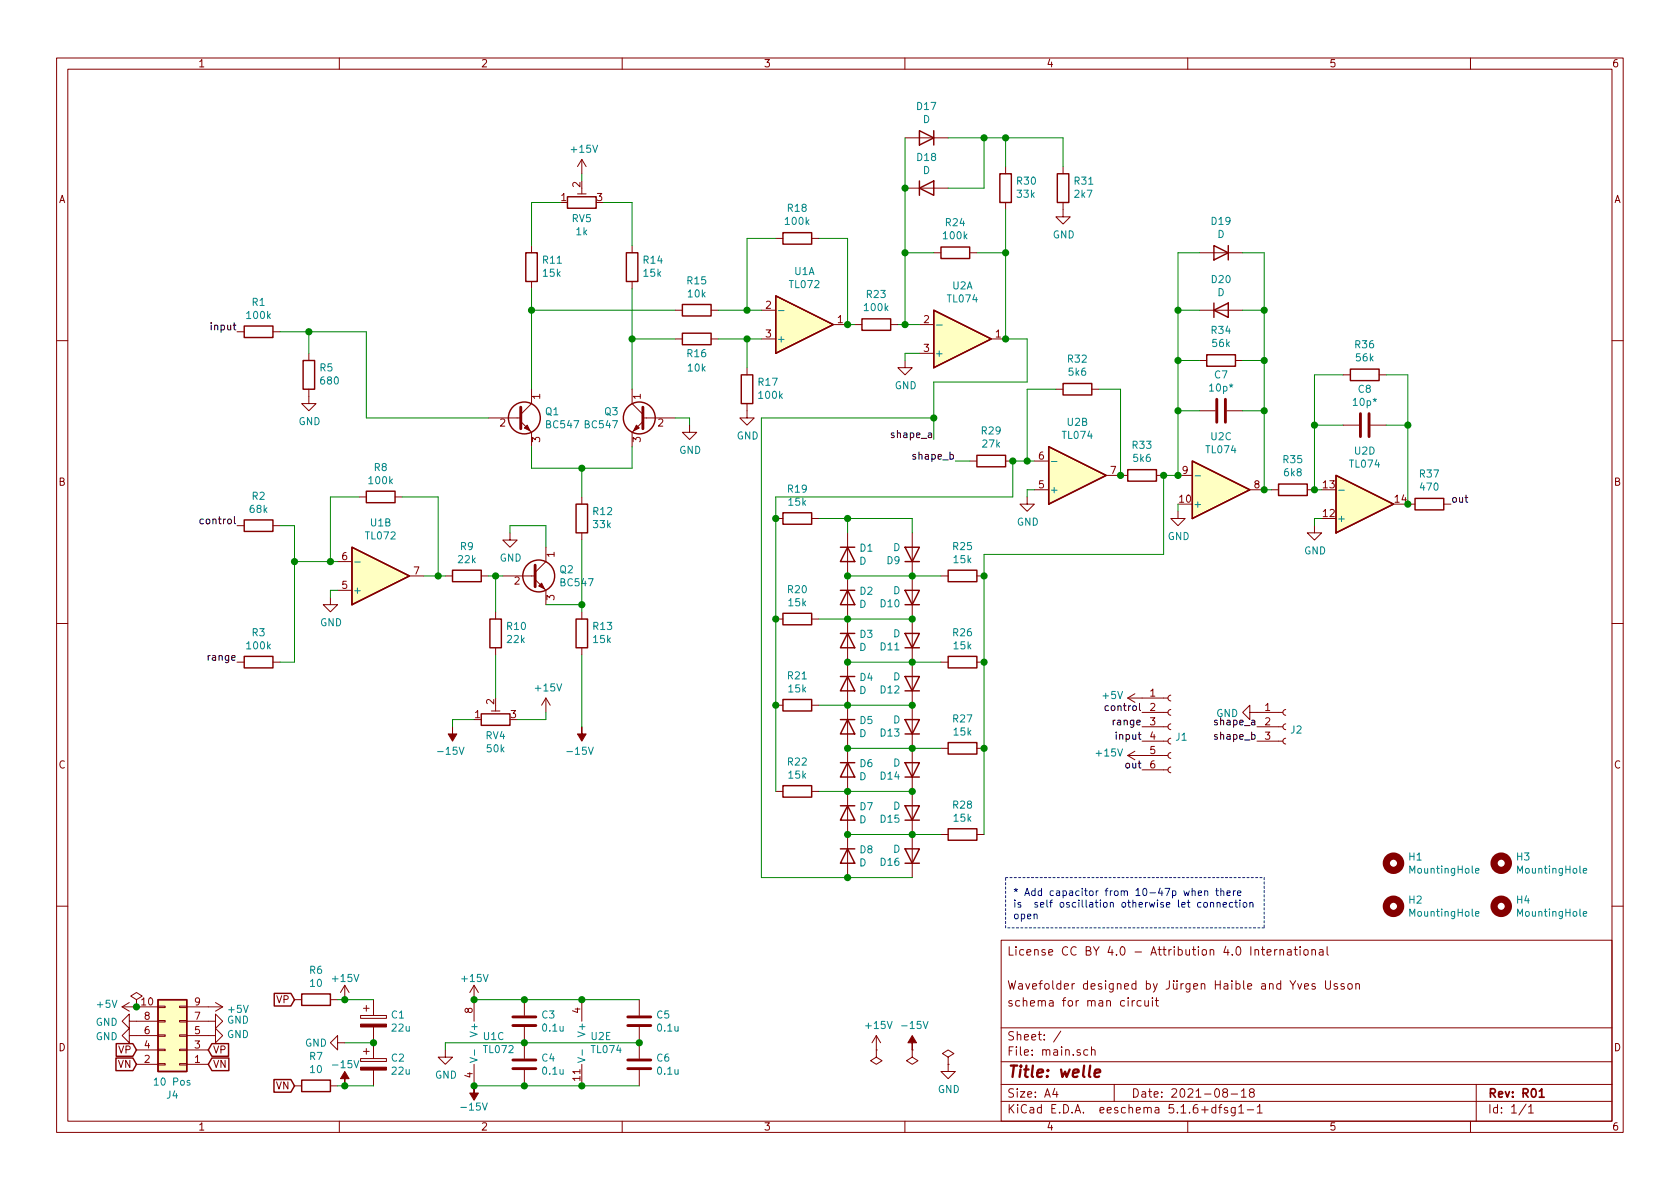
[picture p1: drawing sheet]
<svg xmlns="http://www.w3.org/2000/svg" width="297mm" height="210mm" viewBox="0 0 297 210" stroke-linecap="round" stroke-linejoin="round" font-family="sans-serif">
<g fill="none" stroke="#840000" stroke-width=".18">
<path d="M10 10.3h277v189.9h-277zM12 12.2h273v186.1h-273zM60 10.3v1.9M110 10.3v1.9M160 10.3v1.9M210 10.3v1.9M260 10.3v1.9M102.1 34.3h1.5M102.9 28.2v2.5M102.9 33.3v1M102.9 28.2l-.8 1.3M102.9 28.2l.7 1.3"/>
<path d="M160 33.3h7.6M160 24.4h7.6M177.8 29.5v1.2M177.8 35.8v1.3M188 35.8v2.5h1.2l-1.2 1.3-1.3-1.3h1.3M188 29.5v1.2M41.9 58.7h1.3M48.3 58.7h1.2M94 43.4v1.3M94 49.8v1.2M111.8 43.4v1.3M111.8 49.8v1.2"/>
<path d="M119.4 54.9h1.2M119.4 59.9h1.2M125.7 54.9h1.3M125.7 59.9h1.3M134.6 54.9h2.6M134.6 59.9h2.6M137.2 42.2h1.2M143.5 42.2h1.3M147.3 57.4h2.6M151.1 57.4h1.3M157.5 57.4h1.2M162.6 57.4h2.5"/>
<path d="M165.1 44.7h1.3M171.4 44.7h1.3M175.3 59.9h2.5M212.1 44.7h7.6M212.1 54.9h7.6M10 60.2h2M54.6 68.8v2.6h1.3l-1.3 1.2-1.3-1.2h1.3M54.6 62.5v1.2M86.4 73.9h5.7M92.1 74.5l1.9 1.9v2.6M94 68.8v2.6l-1.9 1.9M111.8 68.8v2.6l1.9 1.9"/>
<path d="M113.7 74.5l-1.9 1.9v2.6M113.7 73.9h5.7M121.9 75.2v1.2h1.3l-1.3 1.3-1.3-1.3h1.3M132.1 71.4v2.5h1.2l-1.2 1.3-1.3-1.3h1.3M132.1 65v1.3M160 63.7v1.3h1.3l-1.3 1.3-1.3-1.3h1.3M162.6 62.5h2.5M186.7 68.8h1.3M193 68.8h1.3M212.1 63.7h1.3M212.1 72.6h2.8M216.9 72.6h2.8"/>
<path d="M218.4 63.7h1.3M237.5 66.3h1.3M237.5 75.2h2.8M242.3 75.2h2.8M243.8 66.3h1.3M285 60.2h2M41.9 93h1.3M48.3 93h1.2M59.7 99.3h2.5M63.5 87.9h1.3M69.8 87.9h1.3M90.2 94.2v1.3h1.2l-1.2 1.3-1.3-1.3h1.3"/>
<path d="M96.5 96.8v2.5l-1.9 1.9M102.9 87.9v1.2M102.9 94.2v1.3M137.2 91.7h1.2M143.5 91.7h1.3M149.9 94.2v61M161.3 94.2v61M171.4 81.5h1.3M177.8 81.5h1.3M181.6 87.9v1.2h1.3l-1.3 1.3-1.3-1.3h1.3M182.9 86.6h2.5M182.9 81.5h2.5"/>
<path d="M195.6 84.1h3.8M204.5 84.1h1.2M208.3 90.4v1.3h1.2l-1.2 1.3-1.3-1.3h1.3M208.3 84.1h2.5M221 86.6h2.5M224.8 86.6h1.3M231.1 86.6h1.3M232.4 93v1.2h1.3l-1.3 1.3-1.3-1.3h1.3M248.9 89.1h1.3M255.3 89.1h1.2M10 110.3h2M41.9 117.1h1.3"/>
<path d="M48.3 117.1h1.2M58.4 105.7v1.2h1.3l-1.3 1.3-1.3-1.3h1.3M59.7 104.4h2.5M72.4 101.8h2.5M78.7 101.8h1.3M85.1 101.8h1.3M87.6 108.2v1.3M87.6 114.5v1.3M88.9 101.8h5.7M94.6 102.5l1.9 1.9v2.5M102.9 108.2v1.3M102.9 114.5v1.3"/>
<path d="M137.2 109.5h1.2M143.5 109.5h1.3M166.4 101.8h1.2M166.4 117.1h1.2M172.7 101.8h1.3M172.7 117.1h1.3M285 110.3h2M86.9 125.7h1.5M87.6 124.7v1M96.5 123.4l-.7 1.3M96.5 123.4v2.6M96.5 123.4l.8 1.3"/>
<path d="M137.2 124.7h1.2M137.2 139.9h1.2M143.5 124.7h1.3M143.5 139.9h1.3M166.4 132.3h1.2M172.7 132.3h1.3M199.4 123.4l1.3 .8M199.4 123.4h7.1M199.4 133.6h7.1M199.4 133.6l1.3 .8M200.7 122.7l-1.3 .7M200.7 132.8l-1.3 .8"/>
<path d="M201.9 136.1h4.6M201.9 131.1h4.6M201.9 128.5h4.6M201.9 126h4.6M207 135.6l-.3 .1-.2 .4 .1 .3 .4 .2M207 133.1l-.3 .1-.2 .3 .1 .4 .4 .2M207 130.6l-.3 .1-.2 .3 .1 .4 .4 .2M207 128l-.3 .1-.2 .3 .1 .4 .4 .2M207 125.5l-.3 .1-.2 .3 .1 .4 .4 .2M207 122.9l-.3 .1-.2 .4 .1 .3 .4 .2M221 126v-1.3l-1.3 1.3 1.3 1.2v-1.2h5.8M222.2 131.1h4.6"/>
<path d="M222.2 128.5h4.6M227.3 130.6l-.3 .1-.2 .3 .1 .4 .4 .2M227.3 128l-.3 .1-.2 .3 .1 .4 .4 .2M227.3 125.5l-.3 .1-.2 .3 .1 .4 .4 .2M166.4 147.6h1.2M172.7 147.6h1.3M10 160.2h2M21.6 178h6.3M21.6 178l1.3 .8M22.9 177.3l-1.3 .7M24.1 176.8l1-.7-1-.6-1 .6 1 .7v1.2M24.1 178h.1"/>
<path d="M27.9 177.9h1.3v.3h-1.3zM31.7 177.9h1.3v.3h-1.3zM33 178h6.4M38.1 177.3l1.3 .7M39.4 178l-1.3 .8M52.1 176.8h1.2M58.4 176.8h1.3M61 174.2l-.8 1.3M61 174.2v2.6M61 174.2l.7 1.3M63.8 179.6h4.5v.5h-4.5zM64.3 178.3h1"/>
<path d="M64.8 177.8v1M66 176.8v2.8M83.8 174.2v6.4M83.8 174.2l-.7 1.3M83.8 174.2l.8 1.3M92.7 176.8v2.8M102.9 176.8v3.8M113 176.8v2.8M177 166.3h108v32h-108zM200.2 176.9v1M200.6 176.9l-.4 .3M201.8 177l-.5-.1-.3 .3 .1 .6 .2 .1 .5-.1"/>
<path d="M202.4 176.9l.1 .9 .3 .1 .2-.1M203 176.9v1M203.8 176.4v.2M203.8 176.9v1M204.3 176.9h.5M204.5 176.4v1.3l.3 .2M223 167.9h.6M223.2 167.4v1.3l.4 .2M224 168.4l.7-.1v-.3l-.5-.1-.2 .2 .1 .7h.6M225.4 167.9v1M225.8 167.9l-.4 .3M226.3 168l.2-.1 .4 .1v.9"/>
<path d="M226.3 167.9v1M227.7 168h.5l.1 .9M228.3 168.3h-.5l-.2 .2 .2 .4 .5-.1M228.8 167.9h.6M229 167.4v1.3l.4 .2M229.9 167.4v.2M229.9 167.9v1M230.6 168l.2-.1 .4 .1v.8l-.2 .1-.4-.1zM230.7 174.4l.7-.1-.1-.3-.4-.1-.2 .2v.7h.6M232 168l.2-.1 .3 .1 .1 .9M232 167.9v1M232.5 174l-.3-.1-.2 .2v.3l.5 .1v.3h-.5"/>
<path d="M233.3 168h.6v.9M233.9 168.3h-.4l-.3 .2 .3 .4 .4-.1M234.4 173.4v1.2l.2 .3h.3l.3-.3v-1.2M234.6 167.4v1.3l.3 .2M236.4 174a.37 .37 0 0 0-.5 .1v.3l.5 .1 .1 .1-.2 .3-.4-.1M237.6 174l-.3-.1-.2 .2 .1 .3 .4 .1v.3h-.5M238.4 174.1l.2-.2 .4 .2v.7l-.2 .1-.4-.1zM239.7 174.1l.2-.2 .4 .1 .1 .9M239.7 173.9v1M285 160.2h2M22.9 183.1v-1.2l-1.3 1.2 1.3 1.3v-1.3h5M22.9 180.6v-1.3l-1.3 1.3 1.3 1.3v-1.3h5"/>
<path d="M24.1 188.2h3.8M24.1 185.7h3.8M27.9 180.5h1.3v.2h-1.3zM27.9 185.5h1.3v.3h-1.3zM27.9 188.1h1.3v.2h-1.3zM27.9 183h1.3v.3h-1.3zM31.7 180.5h1.3v.2h-1.3zM31.7 185.5h1.3v.3h-1.3zM31.7 188.1h1.3v.2h-1.3zM31.7 183h1.3v.3h-1.3zM33 183.1h5.1v-1.2l1.3 1.2-1.3 1.3v-1.3M33 180.6h5.1v-1.3l1.3 1.3-1.3 1.3v-1.3"/>
<path d="M33 188.2h3.8M33 185.7h3.8M52.1 192h1.2M58.4 192h1.3M59.7 184.4v-1.3l-1.3 1.3 1.3 1.3v-1.3h1.3M60 198.3v1.9M63.8 187.2h4.5v.5h-4.5zM64.3 185.9h1M64.8 185.4v1M66 181.6v5.6M66 189.2v2.8M78.7 185.7v1.2h1.3l-1.3 1.3-1.2-1.3h1.2"/>
<path d="M83.8 188.2v3.8M92.7 181.6v5.6M92.7 189.2v2.8M102.9 188.2v3.8M110 198.3v1.9M113 181.6v5.6M113 189.2v2.8M154.9 185.7v1.2l1.1 .7-1.1 .6-1-.6 1-.7M154.9 185.7h.1M154.9 183.1l-.7 1.3M154.9 183.1v2.6M154.9 183.1l.8 1.3"/>
<path d="M160 198.3v1.9M161.3 185.7v1.2l1 .7-1 .6-1-.6 1-.7M161.3 185.7h.1M167.6 186.9l1.1-.6-1.1-.6-1 .6 1 .6v1.3M167.6 188.2h.1M167.6 188.2v1.3h1.3l-1.3 1.2-1.2-1.2h1.2M177 194.8h108M177 191.8h108M177 187.8h108M177 181.8h108M186.5 192.5l-.4 1h1M186.8 193v1"/>
<path d="M187.6 182.3l-1.3 2M192.3 185.7l-.4-.1-.3 .3 .1 .6 .2 .1 .4-.1M193 185.7l.2-.1 .3 .1 .1 .9M193 185.1v1.5M197 191.8v3M210 198.3v1.9M215 195.9l-.5-.1-.3 .3 .1 .6 .2 .1 .5-.1M215 195.3v1.5M215.5 195.8h.5M216 195.3l-.3 .2v1.3M216.5 193.2l-.3-.3 .1-.2a.48 .48 0 0 1 .6-.1l.1 .2-.1 .3-.6 .1a.48 .48 0 0 0 0 .7l.2 .1 .5-.1v-.4l-.2-.3M217 195.9l-.3-.1-.2 .2v.3l.5 .1v.3h-.5"/>
<path d="M217.7 193.5h1.1M218.4 195.8v1.2l-.3 .3h-.3M218.4 195.9l-.4-.1-.3 .3 .1 .6h.6M219 195.8l.5-.5v1.5M219 196.8h.9M219.5 193l.4-.5v1.5M219.5 194h.8M220.5 196.3h1.2M221.2 193.2l-.3-.3 .1-.2 .2-.2 .4 .1 .2 .2-.1 .2-.6 .2a.48 .48 0 0 0-.1 .7l.2 .1 .5-.1a.48 .48 0 0 0-.1-.7h-.1M222.3 195.8l.4-.5v1.5M222.3 196.8h.9M260 198.3v1.9"/>
<path d="M261 191.8v6.5M269.8 195.2l-1.2 2M270.3 195.8l.4-.5v1.5M270.3 196.8h.8"/>
</g>
<path d="M272.2 193l.4-.5v1.5M272.2 194h.8" fill="none" stroke="#840000" stroke-width=".3"/>
<path d="M193.5 189.8l1-.2v-.4h-.8l-.2 1 .3 .2 .5-.1" fill="none" stroke="#840000" stroke-width=".41"/>
<g fill="none" stroke="#840000" stroke-width=".25">
<path d="M100.3 34.8h5.1v2h-5.1zM162.6 33.3l2.5-1.3v2.5zM162.6 23.1l2.5 1.3-2.5 1.2zM162.6 32v2.5M165.1 23.1v2.5M176.8 30.7h2v5.1h-2zM186.9 30.7h2.1v5.1h-2.1zM43.2 57.7h5.1v2h-5.1zM93 44.7h2v5.1h-2zM110.7 44.7h2.1v5.1h-2.1zM120.6 53.8h5.1v2.1h-5.1zM120.6 58.9h5.1v2.1h-5.1z"/>
<path d="M137.2 52.3l10.1 5.1-10.1 5.1zM138.4 41.1h5.1v2.1h-5.1zM152.4 56.4h5.1v2h-5.1zM165.1 54.9l10.2 5-10.2 5.1zM166.4 43.7h5v2h-5zM214.6 43.4l2.6 1.3-2.6 1.3zM214.6 54.9l2.6-1.3v2.5zM214.6 53.6v2.5M217.2 43.4v2.6M53.6 63.7h2v5.1h-2zM131.1 66.3h2v5.1h-2zM185.4 79l10.2 5.1-10.2 5z"/>
<path d="M188 67.8h5v2h-5zM213.4 62.7h5v2.1h-5zM238.8 65.3h5v2h-5zM43.2 91.9h5.1v2.1h-5.1zM62.2 96.8l10.2 5-10.2 5.1zM64.8 86.9h5v2h-5zM101.9 89.1h2v5.1h-2zM138.4 90.7h5.1v2h-5.1zM148.6 96.8h2.5M149.9 96.8l1.2 2.5h-2.5zM160 96.8h2.6l-1.3 2.5zM160 99.3h2.6"/>
<path d="M172.7 80.5h5.1v2h-5.1zM199.4 83.1h5.1v2h-5.1zM210.8 81.5l10.2 5.1-10.2 5.1zM226.1 85.6h5v2h-5zM236.2 84.1l10.2 5-10.2 5.1zM250.2 88.1h5.1v2.1h-5.1zM43.2 116.1h5.1v2h-5.1zM80 100.8h5.1v2.1h-5.1zM86.6 109.5h2v5h-2zM101.9 109.5h2v5h-2zM138.4 108.5h5.1v2h-5.1zM148.6 104.4h2.5"/>
<path d="M148.6 112h2.5M148.6 119.6h2.5M149.9 104.4l1.2 2.5h-2.5zM149.9 112l1.2 2.5h-2.5zM149.9 119.6l1.2 2.6h-2.5zM160 119.6h2.6l-1.3 2.6zM160 112h2.6l-1.3 2.5zM160 104.4h2.6l-1.3 2.5zM160 114.5h2.6M160 106.9h2.6M167.6 100.8h5.1v2.1h-5.1zM167.6 116.1h5.1v2h-5.1z"/>
<path d="M85.1 126.2h5.1v2.1h-5.1zM138.4 123.7h5.1v2h-5.1zM138.4 138.9h5.1v2.1h-5.1zM148.6 127.2h2.5M148.6 134.9h2.5M149.9 127.2l1.2 2.6h-2.5zM149.9 134.9l1.2 2.5h-2.5zM160 134.9h2.6l-1.3 2.5zM160 127.2h2.6l-1.3 2.6zM160 137.4h2.6M160 129.8h2.6M160 122.2h2.6"/>
<path d="M167.6 131.3h5.1v2h-5.1zM148.6 142.5h2.5M148.6 150.1h2.5M149.9 142.5l1.2 2.5h-2.5zM149.9 150.1l1.2 2.5h-2.5zM160 150.1h2.6l-1.3 2.5zM160 142.5h2.6l-1.3 2.5zM160 152.6h2.6M160 145h2.6M167.6 146.6h5.1v2h-5.1zM27.9 176.8h5.1v12.7h-5.1zM48.5 175.7h2.9l.7 1.1-.7 1.1h-2.9z"/>
<path d="M53.3 175.8h5.1v2h-5.1zM20.5 187.1h3l.6 1.1-.6 1.1h-3zM20.5 184.6h3l.6 1.1-.6 1.1h-3zM37.5 187.1h3v2.2h-3l-.7-1.1zM37.5 184.6h2.9v2.2h-2.9l-.7-1.1zM48.4 190.9h3l.7 1.1-.7 1.1h-3zM53.3 191h5.1v2h-5.1z"/>
<circle cx="92.7" cy="73.9" r="2.82"/>
<circle cx="113" cy="73.9" r="2.82"/>
<circle cx="95.2" cy="101.8" r="2.82"/>
</g>
<g fill="#840000" stroke="#840000" stroke-width=".18">
<path d="M102.9 128.5v1.3h.7l-.7 1.3-.8-1.3h.8z"/>
<path d="M80 128.5v1.3h.8l-.8 1.3-.8-1.3h.8z"/>
<path d="M92.7 75.7l.5-.5 .5 1z"/>
<path d="M95.2 103.6l.6-.5 .5 1z"/>
<path d="M112.5 75.2l.5 .5-1 .5z"/>
<path d="M61 189.5l.7 1.2h-.7v1.3v-1.3h-.8z"/>
<path d="M63.8 188.7h4.5v.5h-4.5z"/>
<path d="M63.8 181.1h4.5v.5h-4.5z"/>
<path d="M161.3 183.1l.8 1.3h-.8v1.3v-1.3h-.8z"/>
<path d="M83.8 192v1.3h.8l-.8 1.3-.7-1.3h.7z"/>
</g>
<g fill="none" stroke="#840000" stroke-width=".51">
<path d="M92.1 72v3.8M113.7 72v3.8M215.1 70.6v4.1M216.7 70.6v4.1M240.5 73.1v4.1M242.1 73.1v4.1M94.6 99.9v3.9M90.7 179.8h4M111 179.8h4.1M90.7 181.4h4M90.7 189h4M90.7 187.4h4"/>
<path d="M111 181.4h4.1M111 189h4.1M111 187.4h4.1"/>
</g>
<g fill="#ffffc2" stroke="#ffffc2" stroke-width=".18">
<path d="M137.2 52.3l10.1 5.1-10.1 5.1z"/>
<path d="M27.9 176.8h5.1v12.7h-5.1z"/>
<path d="M165.1 54.9l10.2 5-10.2 5.1z"/>
<path d="M185.4 79l10.2 5.1-10.2 5z"/>
<path d="M210.8 81.5l10.2 5.1-10.2 5.1z"/>
<path d="M236.2 84.1l10.2 5-10.2 5.1z"/>
<path d="M62.2 96.8l10.2 5-10.2 5.1z"/>
</g>
<g fill="none" stroke="#008484" stroke-width=".18">
<path d="M137.6 54.9h1M165.6 57.5h1M62.7 99.4h1M185.9 81.6h1M211.3 84.1h1M236.7 86.7h1M260.9 154l.6-.1-.1-.3h-.3l-.2 .1 .1 .7h.4M279.9 154l.6-.1v-.3h-.4l-.2 .1 .1 .7h.5M260.9 161.6l.6-.1-.1-.3h-.3l-.2 .2 .1 .6h.4M279.9 161.6l.6-.1v-.3h-.4l-.2 .2 .1 .6h.5M83.1 187l1.3 .4-1.3 .5M83.9 185.6v1"/>
<path d="M102.2 187l1.2 .4-1.2 .5M102.9 185.6v1"/>
</g>
<g fill="none" stroke="#840000" stroke-width="1.3">
<circle cx="246.4" cy="152.6" r="1.27"/>
<circle cx="265.4" cy="152.6" r="1.27"/>
<circle cx="246.4" cy="160.3" r="1.27"/>
<circle cx="265.4" cy="160.3" r="1.27"/>
</g>
<path d="M177.8 155.2h45.7M223.5 155.2v8.9M177.8 164.1v-8.9M223.5 164.1h-45.7" fill="none" stroke="#0000c2" stroke-width=".18" stroke-dasharray=".4 .4"/>
<g fill="none" stroke="#008400" stroke-width=".18">
<path d="M99.1 35.8h-5.1v7.6M102.9 30.7v1.3M106.7 35.8h5.1v7.6M160 24.4v33M167.6 24.4h20.4v5.1M174 24.4v8.9h-6.4M177.8 37.1v22.8h3.8v7.7h-16.5v10.1M177.8 24.4v5.1M49.5 58.7h15.3v15.2h21.6M54.6 58.7v3.8M94 54.9h25.4M94 51v17.8"/>
<path d="M111.8 59.9h7.6M111.8 51v17.8M127 59.9h7.6M127 54.9h7.6M132.1 59.9v5.1M137.2 42.2h-5.1v12.7M144.8 42.2h5.1v15.2h1.2M158.7 57.4h3.9M160 44.7h5.1M172.7 44.7h5.1M208.3 54.9h3.8M212.1 44.7h-3.8v39.4h-2.6v13.9h-31.7v49.6"/>
<path d="M219.7 44.7h3.8v41.9h1.3M219.7 54.9h3.8M94 79v3.8h17.8v-3.8M119.4 73.9h2.5v1.3M162.6 62.5h-2.6v1.2M165.1 73.9h-30.5v81.3h26.7M186.7 68.8h-5.1v12.7M194.3 68.8h3.8v15.3M208.3 72.6h3.8M208.3 63.7h3.8M219.7 72.6h3.8M219.7 63.7h3.8"/>
<path d="M232.4 75.2h5.1M237.5 66.3h-5.1v20.3h1.3M245.1 75.2h3.8M245.1 66.3h3.8v22.8M49.5 93h2.6v24.1h-2.6M52.1 99.3h7.6M63.5 87.9h-5.1v11.4M71.1 87.9h6.4v13.9M90.2 94.2v-1.2h6.3v3.8M102.9 82.8v5.1M102.9 95.5v12.7M144.8 91.7h16.5v2.5"/>
<path d="M149.9 91.7v2.5M168.9 81.5h2.5M182.9 81.5h-3.8v6.4h-41.9v52M182.9 86.6h-1.3v1.3M208.3 89.1v1.3M233.7 91.7h-1.3v1.3M59.7 104.4h-1.3v1.3M74.9 101.8h3.8M86.4 101.8h2.5M87.6 101.8v6.4M87.6 115.8v7.6M96.5 106.9h6.4"/>
<path d="M102.9 115.8v12.7M144.8 109.5h16.5M149.9 101.8h16.5M149.9 117.1h16.5M83.8 127.2h-3.8v1.3M96.5 126v1.2h-5.1M144.8 124.7h16.5M144.8 139.9h16.5M149.9 132.3h16.5M149.9 147.6h16.5M59.7 176.8h6.3M83.8 176.8h29.2"/>
<path d="M59.7 192h6.3M61 184.4h5M83.8 192h29.2M113 184.4h-34.3v1.3"/>
</g>
<path d="M36 91.8h-.4l-.2 .2 .1 .6h.5M196 124.9l-.4-.1-.2 .2 .1 .6h.5" fill="none" stroke="#000" stroke-width=".18"/>
<g fill="none" stroke="#0000c2" stroke-width=".18">
<path d="M210.8 157.7l.1-.2 .4 .1v.8M211.9 157.9l.5-.1v-.2l-.4-.1-.1 .2v.6h.5M212.3 159.6h-.3l-.3 .2 .2 .6h.4M212.9 159.6h.3l.2 .1 .1 .5-.1 .2h-.3l-.2-.1zM213 157.7l.2-.2 .3 .1v.8M213 157.5v.9M214 159.7l.2-.1h.3l.1 .8M214 159.6v.8M214.9 157.5h.5M215.1 157.1v1.1l.3 .2M215.2 159.7l.2-.1h.3v.8M215.2 159.6v.8"/>
<path d="M215.8 157.7l.2-.2 .3 .1 .1 .8M215.8 157.1v1.3M216.3 160l.6-.1-.1-.3h-.3l-.2 .2v.6h.5M216.9 157.9l.6-.1v-.2l-.4-.1-.2 .2 .1 .6h.5M218 159.6h-.4l-.3 .2 .2 .6h.5M218.1 157.5v.9M218.3 159.6h.5M218.4 157.5l-.3 .3M218.5 159.2v1l.3 .2M218.8 157.9l.6-.1v-.2l-.4-.1-.2 .2 .1 .6h.5M219.2 159.2v.1M219.2 159.6v.8"/>
<path d="M219.9 159.6h.3l.2 .2-.1 .6h-.3l-.2-.1zM221 159.7l.2-.1h.3v.8M221 159.6v.8"/>
</g>
<g fill="#008400" stroke="#008400" stroke-width=".25">
<circle cx="54.6" cy="58.7" r=".51"/>
<circle cx="248.9" cy="89.1" r=".51"/>
<circle cx="77.5" cy="101.8" r=".51"/>
<circle cx="24.1" cy="178" r=".51"/>
<circle cx="94" cy="54.9" r=".51"/>
<circle cx="232.4" cy="86.6" r=".51"/>
<circle cx="66" cy="184.4" r=".51"/>
<circle cx="83.8" cy="192" r=".51"/>
<circle cx="223.5" cy="54.9" r=".51"/>
<circle cx="248.9" cy="75.2" r=".51"/>
<circle cx="232.4" cy="75.2" r=".51"/>
<circle cx="111.8" cy="59.9" r=".51"/>
<circle cx="208.3" cy="72.6" r=".51"/>
<circle cx="223.5" cy="72.6" r=".51"/>
<circle cx="208.3" cy="54.9" r=".51"/>
<circle cx="132.1" cy="59.9" r=".51"/>
<circle cx="223.5" cy="86.6" r=".51"/>
<circle cx="223.5" cy="63.7" r=".51"/>
<circle cx="87.6" cy="101.8" r=".51"/>
<circle cx="61" cy="192" r=".51"/>
<circle cx="208.3" cy="84.1" r=".51"/>
<circle cx="61" cy="176.8" r=".51"/>
<circle cx="161.3" cy="101.8" r=".51"/>
<circle cx="149.9" cy="124.7" r=".51"/>
<circle cx="137.2" cy="109.5" r=".51"/>
<circle cx="132.1" cy="54.9" r=".51"/>
<circle cx="137.2" cy="91.7" r=".51"/>
<circle cx="198.1" cy="84.1" r=".51"/>
<circle cx="161.3" cy="124.7" r=".51"/>
<circle cx="149.9" cy="155.2" r=".51"/>
<circle cx="149.9" cy="139.9" r=".51"/>
<circle cx="165.1" cy="73.9" r=".51"/>
<circle cx="161.3" cy="139.9" r=".51"/>
<circle cx="160" cy="57.4" r=".51"/>
<circle cx="137.2" cy="124.7" r=".51"/>
<circle cx="149.9" cy="57.4" r=".51"/>
<circle cx="181.6" cy="81.5" r=".51"/>
<circle cx="177.8" cy="59.9" r=".51"/>
<circle cx="149.9" cy="101.8" r=".51"/>
<circle cx="149.9" cy="147.6" r=".51"/>
<circle cx="161.3" cy="147.6" r=".51"/>
<circle cx="161.3" cy="117.1" r=".51"/>
<circle cx="149.9" cy="132.3" r=".51"/>
<circle cx="102.9" cy="82.8" r=".51"/>
<circle cx="161.3" cy="132.3" r=".51"/>
<circle cx="52.1" cy="99.3" r=".51"/>
<circle cx="92.7" cy="192" r=".51"/>
<circle cx="205.7" cy="84.1" r=".51"/>
<circle cx="160" cy="44.7" r=".51"/>
<circle cx="160" cy="33.3" r=".51"/>
<circle cx="208.3" cy="63.7" r=".51"/>
<circle cx="92.7" cy="176.8" r=".51"/>
<circle cx="149.9" cy="117.1" r=".51"/>
<circle cx="113" cy="184.4" r=".51"/>
<circle cx="102.9" cy="106.9" r=".51"/>
<circle cx="102.9" cy="176.8" r=".51"/>
<circle cx="102.9" cy="192" r=".51"/>
<circle cx="177.8" cy="24.4" r=".51"/>
<circle cx="83.8" cy="176.8" r=".51"/>
<circle cx="149.9" cy="91.7" r=".51"/>
<circle cx="92.7" cy="184.4" r=".51"/>
<circle cx="177.8" cy="44.7" r=".51"/>
<circle cx="174" cy="24.4" r=".51"/>
<circle cx="149.9" cy="109.5" r=".51"/>
<circle cx="174" cy="132.3" r=".51"/>
<circle cx="174" cy="117.1" r=".51"/>
<circle cx="161.3" cy="109.5" r=".51"/>
<circle cx="174" cy="101.8" r=".51"/>
<circle cx="58.4" cy="99.3" r=".51"/>
<circle cx="179.1" cy="81.5" r=".51"/>
</g>
<text font-size="2.8" fill="#840000" x="178" y="190.5">Title: welle</text>
<g font-size="2.1" fill="#840000">
<text x="178" y="169">License CC BY 4.0 - Attribution 4.0 International</text>
<text x="178" y="178">schema for man circuit</text>
<text x="178" y="175">Wavefolder designed by Jürgen Haible and Yves Usson</text>
<text x="178" y="184">Sheet: /</text>
<text x="178" y="186.7">File: main.sch</text>
<text x="178" y="196.9">KiCad E.D.A. eeschema 5.1.6+dfsg1-1</text>
<text x="178" y="194.1">Size: A4</text>
<text x="200" y="194.1">Date: 2021-08-18</text>
<text x="263" y="194.1">Rev: R01</text>
<text x="263" y="196.9">Id: 1/1</text>
</g>
<g font-size="1.8" fill="#840000">
<text x="35" y="11.9">1</text>
<text x="85" y="11.9">2</text>
<text x="135" y="11.9">3</text>
<text x="185" y="11.9">4</text>
<text x="235" y="11.9">5</text>
<text x="285" y="11.9">6</text>
<text x="10.4" y="35.9">A</text>
<text x="99.2" y="35.6">1</text>
<text x="102.6" y="33.1" transform="rotate(-90 102.6 33.1)">2</text>
<text x="105.6" y="35.6">3</text>
<text x="285.4" y="35.9">A</text>
<text x="135.4" y="54.6">2</text>
<text x="135.4" y="59.7">3</text>
<text x="148.1" y="57.1">1</text>
<text x="163.3" y="57.1">2</text>
<text x="176" y="59.7">1</text>
<text x="163.3" y="62.2">3</text>
<text x="95.5" y="70.6" transform="rotate(-90 95.5 70.6)">1</text>
<text x="113.3" y="70.6" transform="rotate(-90 113.3 70.6)">1</text>
<text x="88.4" y="75.4">2</text>
<text x="116.4" y="75.4">2</text>
<text x="95.5" y="78.2" transform="rotate(-90 95.5 78.2)">3</text>
<text x="113.3" y="78.2" transform="rotate(-90 113.3 78.2)">3</text>
<text x="183.7" y="81.3">6</text>
<text x="196.4" y="83.8">7</text>
<text x="209.1" y="83.8">9</text>
<text x="10.4" y="85.9">B</text>
<text x="183.7" y="86.4">5</text>
<text x="208.6" y="88.9">10</text>
<text x="221.8" y="86.4">8</text>
<text x="234" y="86.4">13</text>
<text x="246.7" y="88.9">14</text>
<text x="285.4" y="85.9">B</text>
<text x="234" y="91.4">12</text>
<text x="60.5" y="99.1">6</text>
<text x="73.2" y="101.6">7</text>
<text x="98" y="98.5" transform="rotate(-90 98 98.5)">1</text>
<text x="60.5" y="104.1">5</text>
<text x="91" y="103.4">2</text>
<text x="98" y="106.1" transform="rotate(-90 98 106.1)">3</text>
<text x="87.4" y="124.6" transform="rotate(-90 87.4 124.6)">2</text>
<text x="203.4" y="123.2">1</text>
<text x="203.4" y="125.7">2</text>
<text x="223.7" y="125.7">1</text>
<text x="84" y="127">1</text>
<text x="90.3" y="127">3</text>
<text x="203.4" y="128.3">3</text>
<text x="203.4" y="130.8">4</text>
<text x="223.7" y="128.3">2</text>
<text x="223.7" y="130.8">3</text>
<text x="10.4" y="135.9">C</text>
<text x="203.4" y="133.3">5</text>
<text x="203.4" y="135.9">6</text>
<text x="285.4" y="135.9">C</text>
<text x="25.1" y="177.8">10</text>
<text x="34.4" y="177.8">9</text>
<text x="48.9" y="177.4">VP</text>
<text x="83.6" y="179.2" transform="rotate(-90 83.6 179.2)">8</text>
<text x="102.6" y="179.2" transform="rotate(-90 102.6 179.2)">4</text>
<text x="10.4" y="185.9">D</text>
<text x="25.6" y="185.4">4</text>
<text x="25.6" y="182.9">6</text>
<text x="25.6" y="180.3">8</text>
<text x="34.4" y="185.4">3</text>
<text x="34.4" y="182.9">5</text>
<text x="34.4" y="180.3">7</text>
<text x="285.4" y="185.9">D</text>
<text x="20.9" y="188.8">VN</text>
<text x="21" y="186.3">VP</text>
<text x="25.6" y="188">2</text>
<text x="34.4" y="188">1</text>
<text x="37.6" y="188.8">VN</text>
<text x="37.6" y="186.3">VP</text>
<text x="83.6" y="190.6" transform="rotate(-90 83.6 190.6)">4</text>
<text x="102.6" y="191.1" transform="rotate(-90 102.6 191.1)">11</text>
<text x="48.8" y="192.7">VN</text>
<text x="35" y="199.9">1</text>
<text x="85" y="199.9">2</text>
<text x="135" y="199.9">3</text>
<text x="185" y="199.9">4</text>
<text x="235" y="199.9">5</text>
<text x="285" y="199.9">6</text>
</g>
<g font-size="1.8" fill="#008484">
<text x="162.2" y="19.5">D17</text>
<text x="163.2" y="21.8">D</text>
<text x="101.2" y="27">+15V</text>
<text x="162.2" y="28.5">D18</text>
<text x="163.2" y="30.8">D</text>
<text x="179.9" y="32.7">R30</text>
<text x="179.9" y="35">33k</text>
<text x="190" y="32.7">R31</text>
<text x="190.1" y="35">2k7</text>
<text x="101.2" y="39.3">RV5</text>
<text x="101.9" y="41.6">1k</text>
<text x="139" y="39.8">100k</text>
<text x="139.3" y="37.5">R18</text>
<text x="167.3" y="40">R24</text>
<text x="214.2" y="39.8">D19</text>
<text x="96" y="46.6">R11</text>
<text x="113.8" y="46.6">R14</text>
<text x="166.9" y="42.3">100k</text>
<text x="186.1" y="42.2">GND</text>
<text x="215.3" y="42.1">D</text>
<text x="96.1" y="48.9">15k</text>
<text x="113.9" y="48.9">15k</text>
<text x="121.6" y="50.3">R15</text>
<text x="121.7" y="52.6">10k</text>
<text x="139.7" y="50.9">TL072</text>
<text x="140.5" y="48.6">U1A</text>
<text x="153.3" y="52.7">R23</text>
<text x="167.6" y="53.5">TL074</text>
<text x="168.4" y="51.2">U2A</text>
<text x="214.3" y="50.1">D20</text>
<text x="215.3" y="52.4">D</text>
<text x="43.8" y="56.4">100k</text>
<text x="44.6" y="54.1">R1</text>
<text x="153" y="55">100k</text>
<text x="214.2" y="59">R34</text>
<text x="56.6" y="65.7">R5</text>
<text x="121.6" y="63.2">R16</text>
<text x="121.7" y="65.7">10k</text>
<text x="137.3" y="60.6">+</text>
<text x="165.2" y="63.1">+</text>
<text x="188.8" y="64.1">R32</text>
<text x="214.4" y="61.4">56k</text>
<text x="239.6" y="61.6">R36</text>
<text x="239.8" y="63.9">56k</text>
<text x="56.8" y="68">680</text>
<text x="134.1" y="68.2">R17</text>
<text x="134.3" y="70.5">100k</text>
<text x="158.2" y="68.8">GND</text>
<text x="189" y="66.4">5k6</text>
<text x="214" y="69.2">10p*</text>
<text x="214.8" y="66.9">C7</text>
<text x="239.4" y="71.8">10p*</text>
<text x="240.2" y="69.5">C8</text>
<text x="52.8" y="75.2">GND</text>
<text x="96.5" y="73.4">Q1</text>
<text x="96.7" y="75.7">BC547</text>
<text x="103.5" y="75.7">BC547</text>
<text x="106.9" y="73.4">Q3</text>
<text x="130.3" y="77.7">GND</text>
<text x="173.6" y="76.8">R29</text>
<text x="188" y="77.6">TL074</text>
<text x="188.7" y="75.3">U2B</text>
<text x="214.1" y="77.8">U2C</text>
<text x="66.2" y="83.3">R8</text>
<text x="120.1" y="80.3">GND</text>
<text x="173.8" y="79.1">27k</text>
<text x="200.3" y="79.4">R33</text>
<text x="200.5" y="81.7">5k6</text>
<text x="213.4" y="80.2">TL074</text>
<text x="226.9" y="81.9">R35</text>
<text x="238.8" y="82.7">TL074</text>
<text x="239.5" y="80.4">U2D</text>
<text x="44.6" y="88.4">R2</text>
<text x="65.4" y="85.6">100k</text>
<text x="139.3" y="87.1">R19</text>
<text x="139.5" y="89.4">15k</text>
<text x="185.5" y="87.2">+</text>
<text x="210.9" y="89.8">+</text>
<text x="227.1" y="84.2">6k8</text>
<text x="251.1" y="84.4">R37</text>
<text x="251.2" y="86.8">470</text>
<text x="44.2" y="90.7">68k</text>
<text x="64.8" y="95.4">TL072</text>
<text x="65.6" y="93.1">U1B</text>
<text x="104.9" y="91.1">R12</text>
<text x="105" y="93.4">33k</text>
<text x="179.8" y="93">GND</text>
<text x="206.5" y="95.5">GND</text>
<text x="236.3" y="92.3">+</text>
<text x="81.1" y="99.6">22k</text>
<text x="81.4" y="97.3">R9</text>
<text x="88.3" y="99.3">GND</text>
<text x="99" y="101.4">Q2</text>
<text x="151.9" y="99.9">D</text>
<text x="152.1" y="97.6">D1</text>
<text x="156.8" y="99.8">D9</text>
<text x="157.9" y="97.5">D</text>
<text x="168.6" y="97.3">R25</text>
<text x="168.7" y="99.6">15k</text>
<text x="230.6" y="98">GND</text>
<text x="62.4" y="105">+</text>
<text x="99.2" y="103.7">BC547</text>
<text x="139.3" y="104.9">R20</text>
<text x="139.5" y="107.2">15k</text>
<text x="151.9" y="107.5">D</text>
<text x="152.1" y="105.2">D2</text>
<text x="155.7" y="107.4">D10</text>
<text x="157.9" y="105.1">D</text>
<text x="44.6" y="112.5">R3</text>
<text x="56.6" y="110.7">GND</text>
<text x="89.7" y="111.4">R10</text>
<text x="89.7" y="113.7">22k</text>
<text x="104.9" y="111.4">R13</text>
<text x="105" y="113.7">15k</text>
<text x="152.1" y="112.8">D3</text>
<text x="157.9" y="112.7">D</text>
<text x="168.6" y="112.5">R26</text>
<text x="43.8" y="114.8">100k</text>
<text x="151.9" y="115.1">D</text>
<text x="155.7" y="115">D11</text>
<text x="168.7" y="114.8">15k</text>
<text x="94.8" y="122.3">+15V</text>
<text x="139.3" y="120.1">R21</text>
<text x="139.5" y="122.4">15k</text>
<text x="151.9" y="122.7">D</text>
<text x="152.1" y="120.4">D4</text>
<text x="155.7" y="122.6">D12</text>
<text x="157.9" y="120.3">D</text>
<text x="195.1" y="123.6">+5V</text>
<text x="85.9" y="130.7">RV4</text>
<text x="151.9" y="130.3">D</text>
<text x="152.1" y="128">D5</text>
<text x="155.7" y="130.2">D13</text>
<text x="157.9" y="127.9">D</text>
<text x="168.6" y="127.8">R27</text>
<text x="168.7" y="130.1">15k</text>
<text x="207.9" y="131">J1</text>
<text x="215" y="126.8">GND</text>
<text x="228.2" y="129.7">J2</text>
<text x="77.8" y="133.5">-15V</text>
<text x="86.2" y="133">50k</text>
<text x="100.6" y="133.5">-15V</text>
<text x="139.3" y="135.4">R22</text>
<text x="139.5" y="137.7">15k</text>
<text x="151.9" y="138">D</text>
<text x="152.1" y="135.7">D6</text>
<text x="155.7" y="137.9">D14</text>
<text x="157.9" y="135.6">D</text>
<text x="194" y="133.8">+15V</text>
<text x="152.1" y="143.3">D7</text>
<text x="157.9" y="143.2">D</text>
<text x="168.6" y="143">R28</text>
<text x="151.9" y="145.6">D</text>
<text x="155.7" y="145.5">D15</text>
<text x="168.7" y="145.3">15k</text>
<text x="151.9" y="153.2">D</text>
<text x="152.1" y="150.9">D8</text>
<text x="155.7" y="153.1">D16</text>
<text x="157.9" y="150.8">D</text>
<text x="249.1" y="152.2">H1</text>
<text x="249.5" y="154.5">MountingHole</text>
<text x="268.2" y="152.2">H3</text>
<text x="268.5" y="154.5">MountingHole</text>
<text x="249.1" y="159.8">H2</text>
<text x="268.2" y="159.8">H4</text>
<text x="249.5" y="162.1">MountingHole</text>
<text x="268.5" y="162.1">MountingHole</text>
<text x="54.8" y="172.2">R6</text>
<text x="59" y="173.7">+15V</text>
<text x="81.8" y="173.7">+15V</text>
<text x="17.3" y="178.2">+5V</text>
<text x="40.5" y="179.1">+5V</text>
<text x="54.9" y="174.5">10</text>
<text x="16.9" y="183.9">GND</text>
<text x="16.9" y="181.4">GND</text>
<text x="40.1" y="183.6">GND</text>
<text x="40.1" y="181">GND</text>
<text x="53.9" y="185.1">GND</text>
<text x="69.2" y="180.1">C1</text>
<text x="69.4" y="182.4">22u</text>
<text x="84.5" y="182.9" transform="rotate(-90 84.5 182.9)">V+</text>
<text x="85.5" y="183.9">U1C</text>
<text x="95.8" y="180.1">C3</text>
<text x="96" y="182.4">0.1u</text>
<text x="103.5" y="182.9" transform="rotate(-90 103.5 182.9)">V+</text>
<text x="104.5" y="183.9">U2E</text>
<text x="116.2" y="180.1">C5</text>
<text x="116.4" y="182.4">0.1u</text>
<text x="153.2" y="182">+15V</text>
<text x="159.8" y="182">-15V</text>
<text x="27.6" y="192">10 Pos</text>
<text x="54.8" y="187.4">R7</text>
<text x="54.9" y="189.8">10</text>
<text x="59.2" y="188.9">-15V</text>
<text x="69.2" y="187.7">C2</text>
<text x="69.4" y="190">22u</text>
<text x="76.9" y="190.7">GND</text>
<text x="85.6" y="186.2">TL072</text>
<text x="95.8" y="187.7">C4</text>
<text x="96" y="190">0.1u</text>
<text x="104.7" y="186.2">TL074</text>
<text x="116.2" y="187.7">C6</text>
<text x="116.4" y="190">0.1u</text>
<text x="29.5" y="194.3">J4</text>
<text x="81.9" y="196.4">-15V</text>
<text x="165.8" y="193.3">GND</text>
</g>
<g font-size="1.8">
<text x="37.6" y="58.4">input</text>
<text x="158" y="77.5">shape_a</text>
<text x="161.7" y="81.3">shape_b</text>
<text x="256.5" y="88.9">out</text>
<text x="35.9" y="92.7">control</text>
<text x="37.1" y="116.8">range</text>
<text x="195.9" y="125.7">control</text>
<text x="197.1" y="128.3">range</text>
<text x="197.6" y="130.8">input</text>
<text x="215.1" y="130.8">shape_b</text>
<text x="215.2" y="128.3">shape_a</text>
<text x="199.2" y="135.9">out</text>
</g>
<g font-size="1.8" fill="#0000c2">
<text x="179.1" y="158.4">* Add capacitor from 10-47p when there</text>
<text x="179.1" y="160.5">is self oscillation otherwise let connection</text>
<text x="179.1" y="162.6">open</text>
</g>
</svg>
